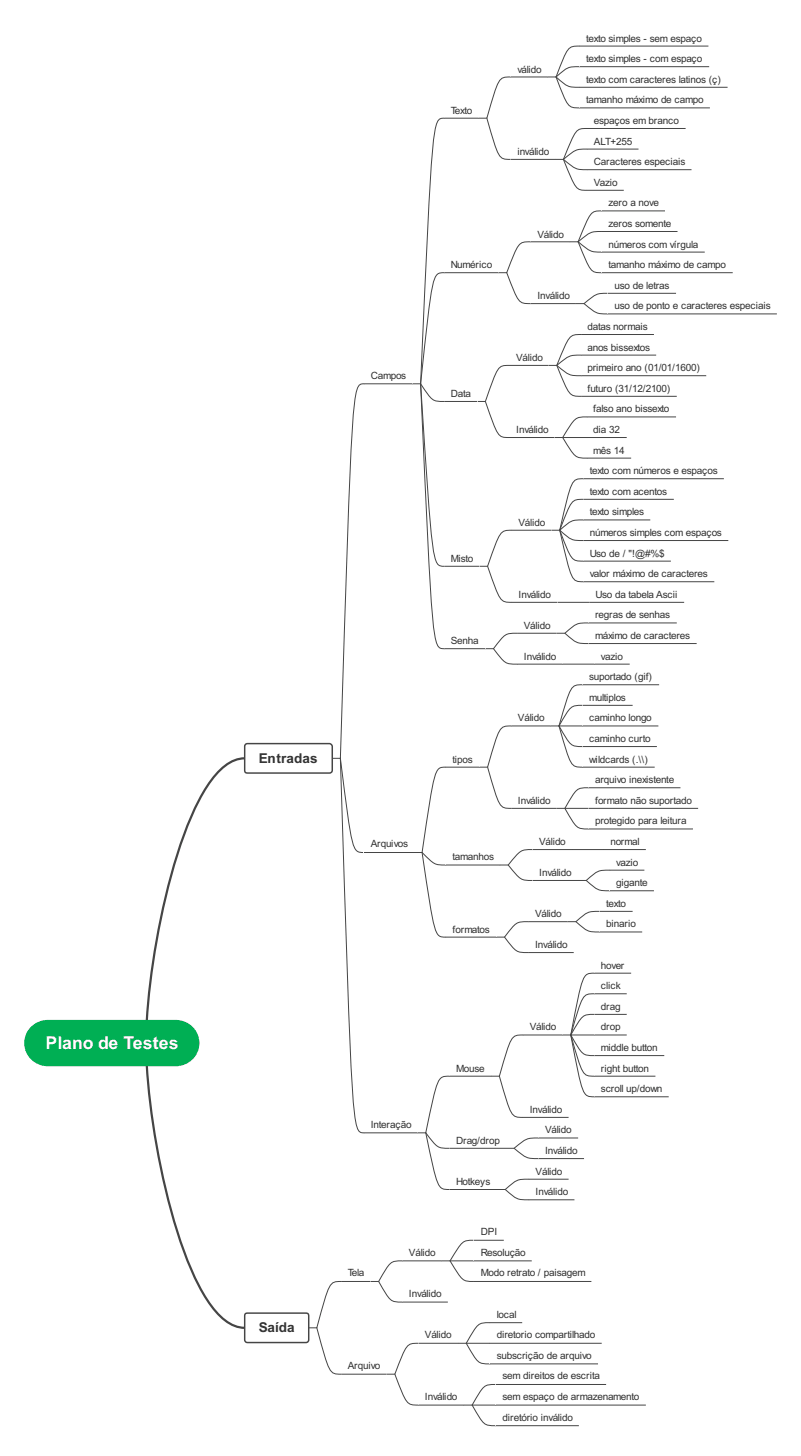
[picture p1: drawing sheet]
<svg xmlns="http://www.w3.org/2000/svg" width="282mm" height="513mm" viewBox="0 0 282 513" stroke-linecap="round" stroke-linejoin="round" font-family="sans-serif">
<path d="M86.1 267a13 13 0 0 0-9.1 4.5 61.4 61.4 0 0 0-11.5 20.3 249.5 249.5 0 0 0-13.8 67.6M51.7 375a249.5 249.5 0 0 0 13.8 67.7 61.4 61.4 0 0 0 11.5 20.2 13 13 0 0 0 9.1 4.6" fill="none" stroke="#454545" stroke-width=".78"/>
<g fill="none" stroke="#454545" stroke-width=".35">
<path d="M204 16.2a4.3 4.3 0 0 0-5.3 3.2l-3 7.7h-2.9M179.6 27.1a3.8 3.8 0 0 0-4.6 2.7l-3.7 11.8h-2.8M195.7 27.1l1.1 1a7.7 7.7 0 0 0 7.2 2.6M195.7 27.1l3 7.7a4.3 4.3 0 0 0 5.3 3.2M204 23.5a7.7 7.7 0 0 0-7.2 2.6l-1.1 1M156.3 41.6l-1 .1a2.42 2.42 0 0 0-1.8 2.2 116.5 116.5 0 0 0-2.1 20.5l-3.4 70.7h-2.8M171.3 41.6a52.9 52.9 0 0 0 4.6 13.4 3.9 3.9 0 0 0 3.7 1.1M198.3 56.1l1.2 1a8 8 0 0 0 7.1 2.6M198.3 56.1l3.2 7.7a4.3 4.3 0 0 0 5.1 3.2M206.6 45.2a4.3 4.3 0 0 0-5.1 3.3l-3.2 7.6h-2.9M206.6 52.5a7.9 7.9 0 0 0-7.1 2.6l-1.2 1M211.7 74.2a4.3 4.3 0 0 0-5 3.3l-3.3 7.6h-2.8"/>
<path d="M156.3 96a2.92 2.92 0 0 0-3.5 2.5 106.3 106.3 0 0 0-2.7 17.5l-2.1 19.1M178.3 96l3.1 7.7a4.3 4.3 0 0 0 5.2 3.2M186.6 85.1a4.3 4.3 0 0 0-5.2 3.2l-3.1 7.7h-2.8M203.4 85.1l1.2 1a8 8 0 0 0 7.1 2.7M203.4 85.1l3.3 7.7a4.3 4.3 0 0 0 5 3.2M211.7 81.5a7.9 7.9 0 0 0-7.1 2.6l-1.2 1M204.5 117.8a4.4 4.4 0 0 0-5.3 3.2l-3.3 7.6h-2.8M205.5 106.9l1.2 1a8 8 0 0 0 7.1 2.6M213.8 103.3a7.9 7.9 0 0 0-7.1 2.6l-1.2 1h-2.8M128.1 135.1h-.5a2.07 2.07 0 0 0-2 2.1 132.9 132.9 0 0 0-2.2 24.1l-3.6 105.7h-2.9M148 135.1l2.6 3.8a5.2 5.2 0 0 0 5.7 2.4M148 135.1l2.5 37.2a147.1 147.1 0 0 0 2.7 24.7 2.6 2.6 0 0 0 3.1 2.4"/>
<path d="M148 135.1l2.5 53.9a306.1 306.1 0 0 0 2.7 35.9l.3 1.2a2.43 2.43 0 0 0 2.8 2.3M179.1 128.6a3.9 3.9 0 0 0-4.7 3l-3.6 9.7h-2.8M195.9 128.6l1.2 1a8.2 8.2 0 0 0 7.4 2.7M195.9 128.6l3.3 7.7a4.4 4.4 0 0 0 5.3 3.2M204.5 125a8.2 8.2 0 0 0-7.4 2.7l-1.2 .9M170.8 141.3l3.6 9.8a3.9 3.9 0 0 0 4.7 2.9M206.6 146.8a5.1 5.1 0 0 0-5.8 2.8l-2.8 4.4h-2.8M206.6 154h-8.6l2.8 4.5a5.1 5.1 0 0 0 5.8 2.8M205.3 168.5a3.6 3.6 0 0 0-4.4 2.8l-1.3 4.4-2.6 11h-2.9M205.3 175.8a4.3 4.3 0 0 0-5.3 3.2l-3 7.7M171.6 199.4l3.6 9.7a4.1 4.1 0 0 0 4.9 3M180.1 186.7a4.1 4.1 0 0 0-4.9 2.9l-3.6 9.8h-2.9"/>
<path d="M197 186.7l1.1 1a7.7 7.7 0 0 0 7.2 2.6M197 186.7l3 7.6a4.3 4.3 0 0 0 5.3 3.2M197 186.7a94.6 94.6 0 0 0 4.3 16.3 3.3 3.3 0 0 0 4 1.8M205.3 183a7.7 7.7 0 0 0-7.2 2.7l-1.1 1M196.2 212.1h11.1M207.1 219.3a7.7 7.7 0 0 0-7.2 2.7l-1.1 .9h-2.9M173.7 228.4l2 2.6a5.8 5.8 0 0 0 6.2 2.8M181.9 222.9a5.8 5.8 0 0 0-6.2 2.8l-2 2.7h-2.9M198 233.8h11.1M198.8 222.9l1.1 1a7.7 7.7 0 0 0 7.2 2.7M179.9 255.6a3.8 3.8 0 0 0-4.6 2.7l-3.7 11.8h-2.9M196.7 255.6h8.3"/>
<path d="M196.7 255.6l2.6 4.4a4.9 4.9 0 0 0 5.7 2.8M196.7 255.6a52.9 52.9 0 0 0 4.6 13.3 3.9 3.9 0 0 0 3.7 1.2M205 241.1a3.8 3.8 0 0 0-4.6 2.7l-3.7 11.8h-2.8M205 248.3a4.9 4.9 0 0 0-5.7 2.8l-2.6 4.5M156.8 270.1a3 3 0 0 0-3.6 2.6 229.3 229.3 0 0 0-4.7 27.4h-2.8M171.6 270.1a52.9 52.9 0 0 0 4.6 13.3 3.9 3.9 0 0 0 3.7 1.2M207.1 277.3a4.9 4.9 0 0 0-5.7 2.8l-2.6 4.5h-2.9M187.4 299.1a6.2 6.2 0 0 0-6.5 3l-2.1 2.4h-2.8M201.4 299.1h11.1M207.1 284.6h-8.3l2.6 4.4a4.9 4.9 0 0 0 5.7 2.8M128.1 300.1a3 3 0 0 1-3.7-2.4 178 178 0 0 1-4-25.8l-.6-4.9 2.4 76.2a840.8 840.8 0 0 0 2.5 48.7l.6 3.6a3.8 3.8 0 0 0 1.8 3.2l1 .1M156.8 304.5a6.4 6.4 0 0 1-6.1-2.2l-2.2-2.2 1.3 8.9a109 109 0 0 0 3.8 19.2l1.1 1.4 2.1 .3"/>
<path d="M178.8 304.5l2.1 2.5a6.2 6.2 0 0 0 6.5 3M206.3 310l1.1 1a7.7 7.7 0 0 0 7.2 2.6M214.6 306.3a7.7 7.7 0 0 0-7.2 2.7l-1.1 1h-2.9M177.5 329.9l2.1 2.7a5.8 5.8 0 0 0 6.2 2.8M185.8 324.5a5.8 5.8 0 0 0-6.2 2.8l-2.1 2.6h-2.8M202.7 324.5l1.1 1a7.7 7.7 0 0 0 7.2 2.6M211 320.8a7.7 7.7 0 0 0-7.2 2.7l-1.1 1h-2.9M209.1 342.6a3.4 3.4 0 0 0-4.1 2.7 157.8 157.8 0 0 0-4.1 19.1h-2.9M209.1 349.9a3.8 3.8 0 0 0-4.5 2.7l-3.7 11.8M209.1 357.1a4.9 4.9 0 0 0-5.6 2.8l-2.6 4.5M158.1 378.9a3.6 3.6 0 0 0-4.3 3l-1.4 4.8-2.6 12.1h-2.8M175.7 378.9a52.9 52.9 0 0 0 4.6 13.3 3.9 3.9 0 0 0 3.7 1.2"/>
<path d="M184 364.4a3.8 3.8 0 0 0-4.6 2.7l-3.7 11.8h-2.8M200.9 364.4h8.2M200.9 364.4l2.6 4.4a4.9 4.9 0 0 0 5.6 2.8M200.9 364.4a52.9 52.9 0 0 0 4.5 13.3 3.9 3.9 0 0 0 3.7 1.2M200.9 364.4a125.4 125.4 0 0 0 4.5 19.9 3.2 3.2 0 0 0 3.7 1.8M158.1 404.3a5.8 5.8 0 0 1-6.2-2.8l-2.1-2.7a112.3 112.3 0 0 0 4.4 17.9 3.3 3.3 0 0 0 3.9 2.1M177.8 418.8l1.1 .9a7.7 7.7 0 0 0 7.2 2.7M180.9 404.3l1.2 .9a8.2 8.2 0 0 0 7.4 2.7M186.1 415.1a7.7 7.7 0 0 0-7.2 2.7l-1.1 1h-2.8M189.5 400.6a8.2 8.2 0 0 0-7.4 2.7l-1.2 1h-2.8M166.7 436.6a4.9 4.9 0 0 0-5.5 2.8l-2.8 4.5h-2.9M120 451.1a3.8 3.8 0 0 0-4.6 3.1l-3.9 13.3h-2.9"/>
<path d="M133.2 451.1l2.7 4.5a4.9 4.9 0 0 0 5.6 2.8M141.5 443.9a4.9 4.9 0 0 0-5.6 2.8l-2.7 4.4h-2.8M166.7 443.9h-8.3l2.8 4.5a4.9 4.9 0 0 0 5.5 2.7M111.5 467.5a65.4 65.4 0 0 0 4.8 15 3.7 3.7 0 0 0 3.7 1.3M147.2 472.9a4.3 4.3 0 0 0-5.2 3.2l-3.1 7.7h-2.8M172.4 465.7a4.9 4.9 0 0 0-5.7 2.7l-2.6 4.5h-2.9M172.4 472.9h-8.3l2.6 4.5a4.9 4.9 0 0 0 5.7 2.8M138.9 483.8l3.1 7.6a4.3 4.3 0 0 0 5.2 3.3M174.4 487.4a4.9 4.9 0 0 0-5.6 2.8l-2.7 4.5h-2.8M174.4 494.7h-8.3l2.7 4.4a4.9 4.9 0 0 0 5.6 2.8"/>
</g>
<path d="M11.3 361.7l1.6-1.2a8.3 8.3 0 0 1 4-1.1h44.9a7.8 7.8 0 0 1 8 7.8 7.8 7.8 0 0 1-8 7.8h-44.9a7.8 7.8 0 0 1-7.4-4.7 7.8 7.8 0 0 1 1.8-8.6z" fill-rule="evenodd" fill="#00af54"/>
<path d="M11.3 361.7l1.6-1.2a8.3 8.3 0 0 1 4-1.1h44.9a7.8 7.8 0 0 1 8 7.8 7.8 7.8 0 0 1-8 7.8h-44.9a7.8 7.8 0 0 1-7.4-4.7 7.8 7.8 0 0 1 1.8-8.6z" fill="none" stroke="#00af54" stroke-width=".78" stroke-linecap="butt"/>
<path d="M86.4 262l.7-.2h28.8a1.11 1.11 0 0 1 1 1v8.3l-.2 .7-.5 .3-29.1 .1-.7-.2-.3-.9v-8.3z" fill-rule="evenodd" fill="#fff"/>
<path d="M86.4 262l.7-.2h28.8a1.11 1.11 0 0 1 1 1v8.3l-.2 .7-.5 .3-29.1 .1-.9-.4-.1-.7v-8.3z" fill="none" stroke="#454545" stroke-width=".52"/>
<path d="M128.1 129.4h17.1v5.7h-17.1z" fill-rule="evenodd" fill="#fff"/>
<path d="M128.1 135.1h17.1" fill="none" stroke="#454545" stroke-width=".35"/>
<path d="M156.3 36.2h12.2v5.4h-12.2z" fill-rule="evenodd" fill="#fff"/>
<path d="M156.3 41.6h12.2" fill="none" stroke="#454545" stroke-width=".35"/>
<path d="M156.3 90.6h19.2v5.4h-19.2z" fill-rule="evenodd" fill="#fff"/>
<path d="M156.3 96h19.2" fill="none" stroke="#454545" stroke-width=".35"/>
<path d="M156.3 135.9h11.7v5.4h-11.7z" fill-rule="evenodd" fill="#fff"/>
<path d="M156.3 141.3h11.7" fill="none" stroke="#454545" stroke-width=".35"/>
<path d="M156.3 193.9h12.4v5.5h-12.4z" fill-rule="evenodd" fill="#fff"/>
<path d="M156.3 199.4h12.4" fill="none" stroke="#454545" stroke-width=".35"/>
<path d="M156.3 222.9h14.5v5.5h-14.5z" fill-rule="evenodd" fill="#fff"/>
<path d="M156.3 228.4h14.5" fill="none" stroke="#454545" stroke-width=".35"/>
<path d="M128.1 294.4h17.6v5.7h-17.6z" fill-rule="evenodd" fill="#fff"/>
<path d="M128.1 300.1h17.6" fill="none" stroke="#454545" stroke-width=".35"/>
<path d="M156.8 264.6h11.9v5.5h-11.9z" fill-rule="evenodd" fill="#fff"/>
<path d="M156.8 270.1h11.9" fill="none" stroke="#454545" stroke-width=".35"/>
<path d="M156.8 299.1h19.2v5.4h-19.2z" fill-rule="evenodd" fill="#fff"/>
<path d="M156.8 304.5h19.2" fill="none" stroke="#454545" stroke-width=".35"/>
<path d="M156.8 324.5h17.9v5.4h-17.9z" fill-rule="evenodd" fill="#fff"/>
<path d="M156.8 329.9h17.9" fill="none" stroke="#454545" stroke-width=".35"/>
<path d="M128.1 393.4h18.9v5.4h-18.9z" fill-rule="evenodd" fill="#fff"/>
<path d="M128.1 398.8h18.9" fill="none" stroke="#454545" stroke-width=".35"/>
<path d="M158.1 373.4h14.8v5.5h-14.8z" fill-rule="evenodd" fill="#fff"/>
<path d="M158.1 378.9h14.8" fill="none" stroke="#454545" stroke-width=".35"/>
<path d="M158.1 398.8h20v5.5h-20z" fill-rule="evenodd" fill="#fff"/>
<path d="M158.1 404.3h20" fill="none" stroke="#454545" stroke-width=".35"/>
<path d="M158.1 413.3h16.9v5.5h-16.9z" fill-rule="evenodd" fill="#fff"/>
<path d="M158.1 418.8h16.9" fill="none" stroke="#454545" stroke-width=".35"/>
<path d="M86.2 462.6l.9-.3 21.2 .1 .3 .9-.1 8.9-.9 .4h-20.9l-.5-.4-.1-.6z" fill-rule="evenodd" fill="#fff"/>
<path d="M86.2 462.6l.9-.3 21.2 .1 .3 .9-.1 8.9-.9 .4h-20.9l-.5-.4-.1-.6z" fill="none" stroke="#454545" stroke-width=".52"/>
<path d="M120 445.4h10.4v5.7h-10.4z" fill-rule="evenodd" fill="#fff"/>
<path d="M120 451.1h10.4" fill="none" stroke="#454545" stroke-width=".35"/>
<path d="M120 478.1h16.1v5.7h-16.1z" fill-rule="evenodd" fill="#fff"/>
<path d="M120 483.8h16.1" fill="none" stroke="#454545" stroke-width=".35"/>
<path d="M179.6 21.7h13.2v5.4h-13.2z" fill-rule="evenodd" fill="#fff"/>
<path d="M179.6 27.1h13.2" fill="none" stroke="#454545" stroke-width=".35"/>
<path d="M179.6 50.7h15.8v5.4h-15.8z" fill-rule="evenodd" fill="#fff"/>
<path d="M179.6 56.1h15.8" fill="none" stroke="#454545" stroke-width=".35"/>
<path d="M206.6 39.8h34.7v5.4h-34.7z" fill-rule="evenodd" fill="#fff"/>
<path d="M206.6 45.2h34.7" fill="none" stroke="#454545" stroke-width=".35"/>
<path d="M206.6 47h18.1v5.5h-18.1z" fill-rule="evenodd" fill="#fff"/>
<path d="M206.6 52.5h18.1" fill="none" stroke="#454545" stroke-width=".35"/>
<path d="M206.6 54.3h36.7v5.4h-36.7z" fill-rule="evenodd" fill="#fff"/>
<path d="M206.6 59.7h36.7" fill="none" stroke="#454545" stroke-width=".35"/>
<path d="M206.6 61.6h12.9v5.4h-12.9z" fill-rule="evenodd" fill="#fff"/>
<path d="M206.6 67h12.9" fill="none" stroke="#454545" stroke-width=".35"/>
<path d="M204 10.8h45.3v5.4h-45.3z" fill-rule="evenodd" fill="#fff"/>
<path d="M204 16.2h45.3" fill="none" stroke="#454545" stroke-width=".35"/>
<path d="M204 18h45.6v5.5h-45.6z" fill-rule="evenodd" fill="#fff"/>
<path d="M204 23.5h45.6" fill="none" stroke="#454545" stroke-width=".35"/>
<path d="M204 25.3h52v5.4h-52z" fill-rule="evenodd" fill="#fff"/>
<path d="M204 30.7h52" fill="none" stroke="#454545" stroke-width=".35"/>
<path d="M186.6 79.7h14v5.4h-14z" fill-rule="evenodd" fill="#fff"/>
<path d="M186.6 85.1h14" fill="none" stroke="#454545" stroke-width=".35"/>
<path d="M186.6 101.4h16.1v5.5h-16.1z" fill-rule="evenodd" fill="#fff"/>
<path d="M186.6 106.9h16.1" fill="none" stroke="#454545" stroke-width=".35"/>
<path d="M179.1 123.2h14v5.4h-14z" fill-rule="evenodd" fill="#fff"/>
<path d="M179.1 128.6h14" fill="none" stroke="#454545" stroke-width=".35"/>
<path d="M179.1 148.6h16.1v5.4h-16.1z" fill-rule="evenodd" fill="#fff"/>
<path d="M179.1 154h16.1" fill="none" stroke="#454545" stroke-width=".35"/>
<path d="M180.1 181.2h14v5.5h-14z" fill-rule="evenodd" fill="#fff"/>
<path d="M180.1 186.7h14" fill="none" stroke="#454545" stroke-width=".35"/>
<path d="M180.1 206.6h16.1v5.5h-16.1z" fill-rule="evenodd" fill="#fff"/>
<path d="M180.1 212.1h16.1" fill="none" stroke="#454545" stroke-width=".35"/>
<path d="M181.9 217.5h14v5.4h-14z" fill-rule="evenodd" fill="#fff"/>
<path d="M181.9 222.9h14" fill="none" stroke="#454545" stroke-width=".35"/>
<path d="M181.9 228.4h16.1v5.4h-16.1z" fill-rule="evenodd" fill="#fff"/>
<path d="M181.9 233.8h16.1" fill="none" stroke="#454545" stroke-width=".35"/>
<path d="M179.9 250.1h14v5.5h-14z" fill-rule="evenodd" fill="#fff"/>
<path d="M179.9 255.6h14" fill="none" stroke="#454545" stroke-width=".35"/>
<path d="M179.9 279.1h16v5.5h-16z" fill-rule="evenodd" fill="#fff"/>
<path d="M179.9 284.6h16" fill="none" stroke="#454545" stroke-width=".35"/>
<path d="M187.4 293.7h14v5.4h-14z" fill-rule="evenodd" fill="#fff"/>
<path d="M187.4 299.1h14" fill="none" stroke="#454545" stroke-width=".35"/>
<path d="M187.4 304.5h16v5.5h-16z" fill-rule="evenodd" fill="#fff"/>
<path d="M187.4 310h16" fill="none" stroke="#454545" stroke-width=".35"/>
<path d="M185.8 319h14v5.5h-14z" fill-rule="evenodd" fill="#fff"/>
<path d="M185.8 324.5h14" fill="none" stroke="#454545" stroke-width=".35"/>
<path d="M185.8 329.9h16.1v5.5h-16.1z" fill-rule="evenodd" fill="#fff"/>
<path d="M185.8 335.4h16.1" fill="none" stroke="#454545" stroke-width=".35"/>
<path d="M184 358.9h14v5.5h-14z" fill-rule="evenodd" fill="#fff"/>
<path d="M184 364.4h14" fill="none" stroke="#454545" stroke-width=".35"/>
<path d="M184 387.9h16.1v5.5h-16.1z" fill-rule="evenodd" fill="#fff"/>
<path d="M184 393.4h16.1" fill="none" stroke="#454545" stroke-width=".35"/>
<path d="M189.5 395.2h13.9v5.4h-13.9z" fill-rule="evenodd" fill="#fff"/>
<path d="M189.5 400.6h13.9" fill="none" stroke="#454545" stroke-width=".35"/>
<path d="M189.5 402.4h16v5.5h-16z" fill-rule="evenodd" fill="#fff"/>
<path d="M189.5 407.9h16" fill="none" stroke="#454545" stroke-width=".35"/>
<path d="M186.1 409.7h14v5.4h-14z" fill-rule="evenodd" fill="#fff"/>
<path d="M186.1 415.1h14" fill="none" stroke="#454545" stroke-width=".35"/>
<path d="M186.1 417h16.1v5.4h-16.1z" fill-rule="evenodd" fill="#fff"/>
<path d="M186.1 422.4h16.1" fill="none" stroke="#454545" stroke-width=".35"/>
<path d="M141.5 438.2h14v5.7h-14z" fill-rule="evenodd" fill="#fff"/>
<path d="M141.5 443.9h14" fill="none" stroke="#454545" stroke-width=".35"/>
<path d="M141.5 452.7h16.1v5.7h-16.1z" fill-rule="evenodd" fill="#fff"/>
<path d="M141.5 458.4h16.1" fill="none" stroke="#454545" stroke-width=".35"/>
<path d="M147.2 467.2h14v5.7h-14z" fill-rule="evenodd" fill="#fff"/>
<path d="M147.2 472.9h14" fill="none" stroke="#454545" stroke-width=".35"/>
<path d="M147.2 489h16.1v5.7h-16.1z" fill-rule="evenodd" fill="#fff"/>
<path d="M147.2 494.7h16.1" fill="none" stroke="#454545" stroke-width=".35"/>
<path d="M211.7 68.8h22.3v5.4h-22.3z" fill-rule="evenodd" fill="#fff"/>
<path d="M211.7 74.2h22.3" fill="none" stroke="#454545" stroke-width=".35"/>
<path d="M211.7 76.1h26.7v5.4h-26.7z" fill-rule="evenodd" fill="#fff"/>
<path d="M211.7 81.5h26.7" fill="none" stroke="#454545" stroke-width=".35"/>
<path d="M211.7 83.3h36.3v5.5h-36.3z" fill-rule="evenodd" fill="#fff"/>
<path d="M211.7 88.8h36.3" fill="none" stroke="#454545" stroke-width=".35"/>
<path d="M204 32.5h45.8v5.5h-45.8z" fill-rule="evenodd" fill="#fff"/>
<path d="M204 38h45.8" fill="none" stroke="#454545" stroke-width=".35"/>
<path d="M211.7 90.6h46.1v5.4h-46.1z" fill-rule="evenodd" fill="#fff"/>
<path d="M211.7 96h46.1" fill="none" stroke="#454545" stroke-width=".35"/>
<path d="M213.8 97.8h24.1v5.5h-24.1z" fill-rule="evenodd" fill="#fff"/>
<path d="M213.8 103.3h24.1" fill="none" stroke="#454545" stroke-width=".35"/>
<path d="M213.8 105.1h59.6v5.4h-59.6z" fill-rule="evenodd" fill="#fff"/>
<path d="M213.8 110.5h59.6" fill="none" stroke="#454545" stroke-width=".35"/>
<path d="M204.5 112.3h25.6v5.5h-25.6z" fill-rule="evenodd" fill="#fff"/>
<path d="M204.5 117.8h25.6" fill="none" stroke="#454545" stroke-width=".35"/>
<path d="M204.5 119.6h26.4v5.4h-26.4z" fill-rule="evenodd" fill="#fff"/>
<path d="M204.5 125h26.4" fill="none" stroke="#454545" stroke-width=".35"/>
<path d="M204.5 126.8h44v5.5h-44z" fill-rule="evenodd" fill="#fff"/>
<path d="M204.5 132.3h44" fill="none" stroke="#454545" stroke-width=".35"/>
<path d="M204.5 134.1h33.7v5.4h-33.7z" fill-rule="evenodd" fill="#fff"/>
<path d="M204.5 139.5h33.7" fill="none" stroke="#454545" stroke-width=".35"/>
<path d="M206.6 141.3h31.3v5.5h-31.3z" fill-rule="evenodd" fill="#fff"/>
<path d="M206.6 146.8h31.3" fill="none" stroke="#454545" stroke-width=".35"/>
<path d="M206.6 148.6h13.9v5.4h-13.9z" fill-rule="evenodd" fill="#fff"/>
<path d="M206.6 154h13.9" fill="none" stroke="#454545" stroke-width=".35"/>
<path d="M206.6 155.8h15.5v5.5h-15.5z" fill-rule="evenodd" fill="#fff"/>
<path d="M206.6 161.3h15.5" fill="none" stroke="#454545" stroke-width=".35"/>
<path d="M205.3 163.1h49.4v5.4h-49.4z" fill-rule="evenodd" fill="#fff"/>
<path d="M205.3 168.5h49.4" fill="none" stroke="#454545" stroke-width=".35"/>
<path d="M205.3 170.3h31.8v5.5h-31.8z" fill-rule="evenodd" fill="#fff"/>
<path d="M205.3 175.8h31.8" fill="none" stroke="#454545" stroke-width=".35"/>
<path d="M205.3 177.6h23.5v5.4h-23.5z" fill-rule="evenodd" fill="#fff"/>
<path d="M205.3 183h23.5" fill="none" stroke="#454545" stroke-width=".35"/>
<path d="M205.3 184.9h51v5.4h-51z" fill-rule="evenodd" fill="#fff"/>
<path d="M205.3 190.3h51" fill="none" stroke="#454545" stroke-width=".35"/>
<path d="M205.3 192.1h30.8v5.4h-30.8z" fill-rule="evenodd" fill="#fff"/>
<path d="M205.3 197.5h30.8" fill="none" stroke="#454545" stroke-width=".35"/>
<path d="M207.3 206.6h33.4v5.5h-33.4z" fill-rule="evenodd" fill="#fff"/>
<path d="M207.3 212.1h33.4" fill="none" stroke="#454545" stroke-width=".35"/>
<path d="M205.3 199.4h46.1v5.4h-46.1z" fill-rule="evenodd" fill="#fff"/>
<path d="M205.3 204.8h46.1" fill="none" stroke="#454545" stroke-width=".35"/>
<path d="M207.1 213.9h31.1v5.4h-31.1z" fill-rule="evenodd" fill="#fff"/>
<path d="M207.1 219.3h31.1" fill="none" stroke="#454545" stroke-width=".35"/>
<path d="M207.1 221.1h38.1v5.5h-38.1z" fill-rule="evenodd" fill="#fff"/>
<path d="M207.1 226.6h38.1" fill="none" stroke="#454545" stroke-width=".35"/>
<path d="M209.1 228.4h12.5v5.4h-12.5z" fill-rule="evenodd" fill="#fff"/>
<path d="M209.1 233.8h12.5" fill="none" stroke="#454545" stroke-width=".35"/>
<path d="M211 315.4h11.6v5.4h-11.6z" fill-rule="evenodd" fill="#fff"/>
<path d="M211 320.8h11.6" fill="none" stroke="#454545" stroke-width=".35"/>
<path d="M211 322.7h15v5.4h-15z" fill-rule="evenodd" fill="#fff"/>
<path d="M211 328.1h15" fill="none" stroke="#454545" stroke-width=".35"/>
<path d="M205 235.6h26.9v5.5h-26.9z" fill-rule="evenodd" fill="#fff"/>
<path d="M205 241.1h26.9" fill="none" stroke="#454545" stroke-width=".35"/>
<path d="M205 242.9h17.6v5.4h-17.6z" fill-rule="evenodd" fill="#fff"/>
<path d="M205 248.3h17.6" fill="none" stroke="#454545" stroke-width=".35"/>
<path d="M205 250.1h26.7v5.5h-26.7z" fill-rule="evenodd" fill="#fff"/>
<path d="M205 255.6h26.7" fill="none" stroke="#454545" stroke-width=".35"/>
<path d="M205 257.4h26.2v5.4h-26.2z" fill-rule="evenodd" fill="#fff"/>
<path d="M205 262.8h26.2" fill="none" stroke="#454545" stroke-width=".35"/>
<path d="M205 264.6h25.4v5.5h-25.4z" fill-rule="evenodd" fill="#fff"/>
<path d="M205 270.1h25.4" fill="none" stroke="#454545" stroke-width=".35"/>
<path d="M207.1 271.9h32.4v5.4h-32.4z" fill-rule="evenodd" fill="#fff"/>
<path d="M207.1 277.3h32.4" fill="none" stroke="#454545" stroke-width=".35"/>
<path d="M207.1 279.1h38.6v5.5h-38.6z" fill-rule="evenodd" fill="#fff"/>
<path d="M207.1 284.6h38.6" fill="none" stroke="#454545" stroke-width=".35"/>
<path d="M207.1 286.4h36.8v5.4h-36.8z" fill-rule="evenodd" fill="#fff"/>
<path d="M207.1 291.8h36.8" fill="none" stroke="#454545" stroke-width=".35"/>
<path d="M212.5 293.7h14.8v5.4h-14.8z" fill-rule="evenodd" fill="#fff"/>
<path d="M212.5 299.1h14.8" fill="none" stroke="#454545" stroke-width=".35"/>
<path d="M214.6 300.9h12.2v5.4h-12.2z" fill-rule="evenodd" fill="#fff"/>
<path d="M214.6 306.3h12.2" fill="none" stroke="#454545" stroke-width=".35"/>
<path d="M214.6 308.2h15.5v5.4h-15.5z" fill-rule="evenodd" fill="#fff"/>
<path d="M214.6 313.6h15.5" fill="none" stroke="#454545" stroke-width=".35"/>
<path d="M209.1 337.2h13v5.4h-13z" fill-rule="evenodd" fill="#fff"/>
<path d="M209.1 342.6h13" fill="none" stroke="#454545" stroke-width=".35"/>
<path d="M209.1 344.4h11.4v5.5h-11.4z" fill-rule="evenodd" fill="#fff"/>
<path d="M209.1 349.9h11.4" fill="none" stroke="#454545" stroke-width=".35"/>
<path d="M209.1 351.7h11.4v5.4h-11.4z" fill-rule="evenodd" fill="#fff"/>
<path d="M209.1 357.1h11.4" fill="none" stroke="#454545" stroke-width=".35"/>
<path d="M209.1 358.9h11.4v5.5h-11.4z" fill-rule="evenodd" fill="#fff"/>
<path d="M209.1 364.4h11.4" fill="none" stroke="#454545" stroke-width=".35"/>
<path d="M209.1 366.2h24.7v5.4h-24.7z" fill-rule="evenodd" fill="#fff"/>
<path d="M209.1 371.6h24.7" fill="none" stroke="#454545" stroke-width=".35"/>
<path d="M209.1 373.4h21.5v5.5h-21.5z" fill-rule="evenodd" fill="#fff"/>
<path d="M209.1 378.9h21.5" fill="none" stroke="#454545" stroke-width=".35"/>
<path d="M209.1 380.7h26.2v5.4h-26.2z" fill-rule="evenodd" fill="#fff"/>
<path d="M209.1 386.1h26.2" fill="none" stroke="#454545" stroke-width=".35"/>
<path d="M166.7 430.9h10.6v5.7h-10.6z" fill-rule="evenodd" fill="#fff"/>
<path d="M166.7 436.6h10.6" fill="none" stroke="#454545" stroke-width=".35"/>
<path d="M166.7 438.2h20.4v5.7h-20.4z" fill-rule="evenodd" fill="#fff"/>
<path d="M166.7 443.9h20.4" fill="none" stroke="#454545" stroke-width=".35"/>
<path d="M166.7 445.4h41.4v5.7h-41.4z" fill-rule="evenodd" fill="#fff"/>
<path d="M166.7 451.1h41.4" fill="none" stroke="#454545" stroke-width=".35"/>
<path d="M172.4 460h11.4v5.7h-11.4z" fill-rule="evenodd" fill="#fff"/>
<path d="M172.4 465.7h11.4" fill="none" stroke="#454545" stroke-width=".35"/>
<path d="M172.4 467.2h39.3v5.7h-39.3z" fill-rule="evenodd" fill="#fff"/>
<path d="M172.4 472.9h39.3" fill="none" stroke="#454545" stroke-width=".35"/>
<path d="M172.4 474.5h38v5.7h-38z" fill-rule="evenodd" fill="#fff"/>
<path d="M172.4 480.2h38" fill="none" stroke="#454545" stroke-width=".35"/>
<path d="M174.4 481.7h38.9v5.7h-38.9z" fill-rule="evenodd" fill="#fff"/>
<path d="M174.4 487.4h38.9" fill="none" stroke="#454545" stroke-width=".35"/>
<path d="M174.4 489h52.9v5.7h-52.9z" fill-rule="evenodd" fill="#fff"/>
<path d="M174.4 494.7h52.9" fill="none" stroke="#454545" stroke-width=".35"/>
<path d="M174.4 496.2h29.3v5.7h-29.3z" fill-rule="evenodd" fill="#fff"/>
<path d="M174.4 501.9h29.3" fill="none" stroke="#454545" stroke-width=".35"/>
<text font-size="6.2" fill="#fff" x="16.1" y="369.4">Plano de Testes</text>
<g font-size="4.8" fill="#303030">
<text x="91.1" y="268.7">Entradas</text>
<text x="91.1" y="469.1">Saída</text>
</g>
<g font-size="3.5" fill="#303030">
<text x="206.3" y="14.6">texto simples - sem espaço</text>
<text x="206.3" y="21.9">texto simples - com espaço</text>
<text x="182" y="25.6">válido</text>
<text x="206.3" y="29.1">texto com caracteres latinos (ç)</text>
<text x="158.6" y="40.1">Texto</text>
<text x="206.3" y="36.4">tamanho máximo de campo</text>
<text x="209" y="43.6">espaços em branco</text>
<text x="209" y="50.9">ALT+255</text>
<text x="182" y="54.6">inválido</text>
<text x="209" y="58.1">Caracteres especiais</text>
<text x="209" y="65.4">Vazio</text>
<text x="214.2" y="72.6">zero a nove</text>
<text x="189.1" y="83.6">Válido</text>
<text x="214.2" y="79.9">zeros somente</text>
<text x="214.2" y="87.1">números com vírgula</text>
<text x="158.6" y="94.4">Numérico</text>
<text x="214.2" y="94.4">tamanho máximo de campo</text>
<text x="216.2" y="101.7">uso de letras</text>
<text x="189.1" y="105.4">Inválido</text>
<text x="216.2" y="108.9">uso de ponto e caracteres especiais</text>
<text x="206.7" y="116.2">datas normais</text>
<text x="206.7" y="123.4">anos bissextos</text>
<text x="181.6" y="127.1">Válido</text>
<text x="206.7" y="130.7">primeiro ano (01/01/1600)</text>
<text x="130.4" y="133.4">Campos</text>
<text x="206.7" y="137.9">futuro (31/12/2100)</text>
<text x="158.6" y="139.8">Data</text>
<text x="208.8" y="145.2">falso ano bissexto</text>
<text x="181.6" y="152.4">Inválido</text>
<text x="208.8" y="152.4">dia 32</text>
<text x="208.8" y="159.7">mês 14</text>
<text x="207.5" y="166.9">texto com números e espaços</text>
<text x="207.5" y="174.2">texto com acentos</text>
<text x="182.5" y="185.2">Válido</text>
<text x="207.5" y="181.4">texto simples</text>
<text x="207.5" y="188.7">números simples com espaços</text>
<text x="158.6" y="197.8">Misto</text>
<text x="207.5" y="195.9">Uso de / &quot;!@#%$</text>
<text x="207.5" y="203.2">valor máximo de caracteres</text>
<text x="182.5" y="210.4">Inválido</text>
<text x="209.6" y="210.4">Uso da tabela Ascii</text>
<text x="184.3" y="221.4">Válido</text>
<text x="209.4" y="217.7">regras de senhas</text>
<text x="158.6" y="226.8">Senha</text>
<text x="209.4" y="225">máximo de caracteres</text>
<text x="184.3" y="232.2">Inválido</text>
<text x="211.5" y="232.2">vazio</text>
<text x="207.3" y="239.5">suportado (gif)</text>
<text x="207.3" y="246.7">multiplos</text>
<text x="182.3" y="254">Válido</text>
<text x="207.3" y="254">caminho longo</text>
<text x="207.3" y="261.2">caminho curto</text>
<text x="159.3" y="268.5">tipos</text>
<text x="207.3" y="268.5">wildcards (.\\)</text>
<text x="209.4" y="275.7">arquivo inexistente</text>
<text x="182.3" y="283">Inválido</text>
<text x="209.4" y="283">formato não suportado</text>
<text x="209.4" y="290.2">protegido para leitura</text>
<text x="130.4" y="298.3">Arquivos</text>
<text x="189.7" y="297.5">Válido</text>
<text x="214.8" y="297.5">normal</text>
<text x="159.3" y="302.9">tamanhos</text>
<text x="216.9" y="304.7">vazio</text>
<text x="189.7" y="308.5">Inválido</text>
<text x="216.9" y="312">gigante</text>
<text x="188.3" y="323">Válido</text>
<text x="213.3" y="319.2">texto</text>
<text x="159.3" y="328.4">formatos</text>
<text x="213.3" y="326.5">binario</text>
<text x="188.3" y="333.7">Inválido</text>
<text x="211.5" y="341">hover</text>
<text x="211.5" y="348.3">click</text>
<text x="211.5" y="355.5">drag</text>
<text x="186.4" y="362.8">Válido</text>
<text x="211.5" y="362.8">drop</text>
<text x="211.5" y="370">middle button</text>
<text x="160.5" y="377.3">Mouse</text>
<text x="211.5" y="377.3">right button</text>
<text x="211.5" y="384.5">scroll up/down</text>
<text x="186.4" y="391.8">Inválido</text>
<text x="130.4" y="397.2">Interação</text>
<text x="191.8" y="399">Válido</text>
<text x="160.5" y="402.8">Drag/drop</text>
<text x="191.8" y="406.3">Inválido</text>
<text x="188.5" y="413.5">Válido</text>
<text x="160.5" y="417.3">Hotkeys</text>
<text x="188.5" y="420.8">Inválido</text>
<text x="169.2" y="434.9">DPI</text>
<text x="143.9" y="442.1">Válido</text>
<text x="169.2" y="442.1">Resolução</text>
<text x="122.4" y="449.4">Tela</text>
<text x="169.2" y="449.4">Modo retrato / paisagem</text>
<text x="143.9" y="456.6">Inválido</text>
<text x="174.8" y="463.9">local</text>
<text x="149.5" y="471.1">Válido</text>
<text x="174.8" y="471.1">diretorio compartilhado</text>
<text x="174.8" y="478.4">subscrição de arquivo</text>
<text x="122.4" y="482.1">Arquivo</text>
<text x="176.9" y="485.6">sem direitos de escrita</text>
<text x="149.5" y="492.9">Inválido</text>
<text x="176.9" y="492.9">sem espaço de armazenamento</text>
<text x="176.9" y="500.2">diretório inválido</text>
</g>
</svg>
